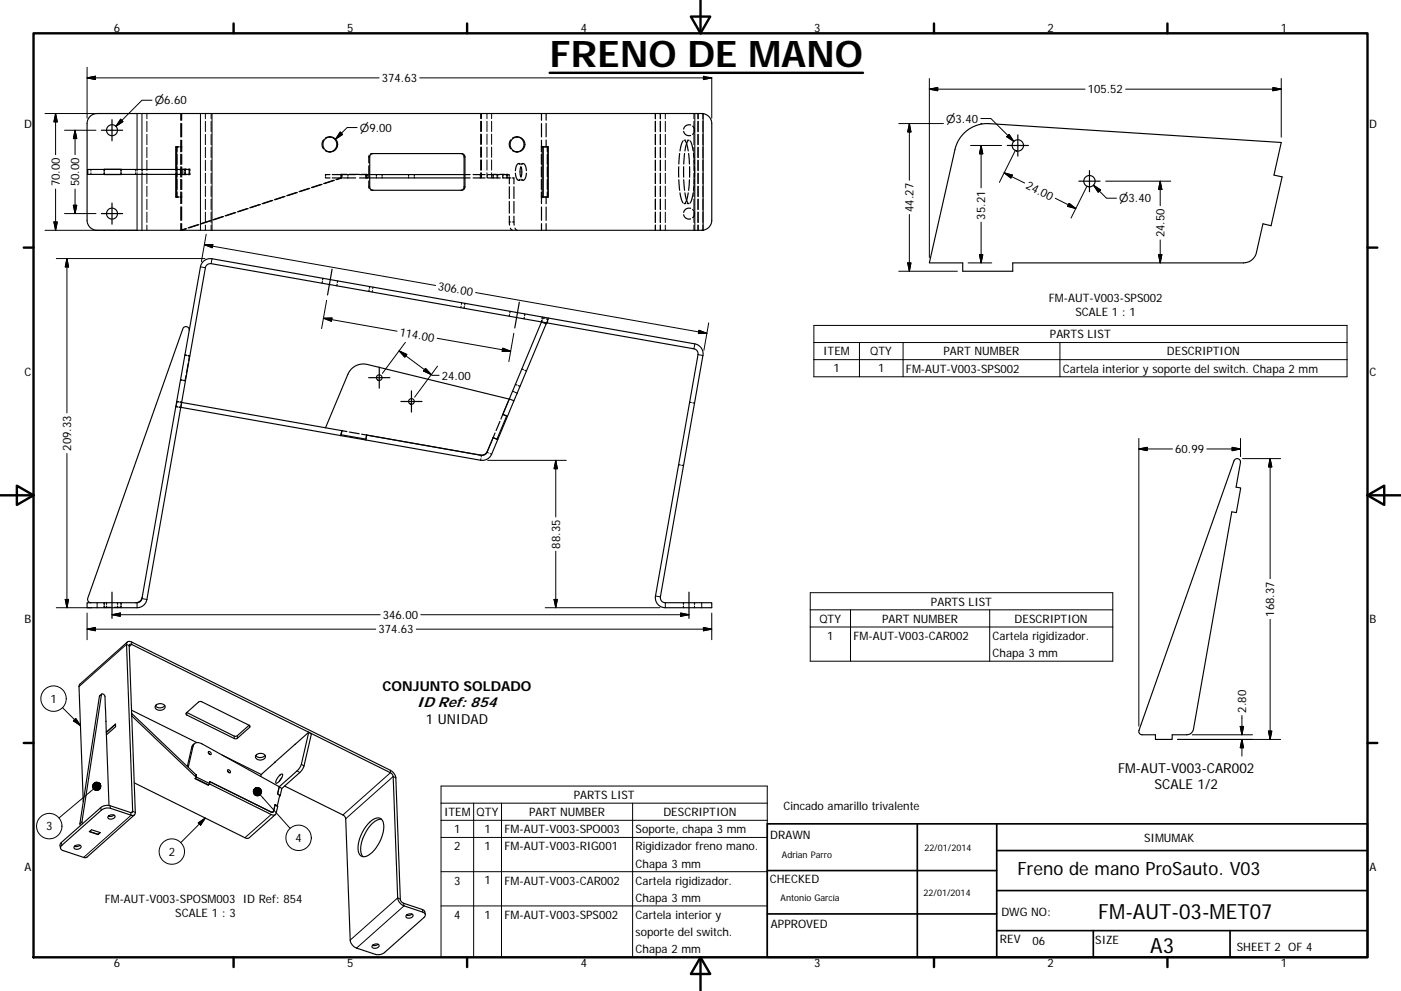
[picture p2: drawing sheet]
<svg xmlns="http://www.w3.org/2000/svg" width="594mm" height="420mm" viewBox="0 0 594 420" stroke-linecap="round" stroke-linejoin="round" font-family="sans-serif">
<g fill="none" stroke="#000" stroke-width=".48">
<path d="M38.2 49.4l1.4-.9 1.6-.4h256.9v49.5h-256.9a4.2 4.2 0 0 1-4.3-4.2v-41l.3-1.6zM139.9 58a3.2 3.2 0 0 1 2.9 3.2 3.2 3.2 0 0 1-2.9 3.2M219.3 58a3.2 3.2 0 0 1 2.9 3.2 3.2 3.2 0 0 1-2.9 3.2M298.1 48.2a4.2 4.2 0 0 1 3.7 4.2v41a4.2 4.2 0 0 1-3.7 4.2M409 56.2a14 14 0 0 1 10.6-3.8l123.7 8-3.1 13.8 3.5 .8-4.7 20.7-3.5-.8-2.7 12.1a5.6 5.6 0 0 1-5.5 4.5h-97.9v3.5h-21.2v-3.5h-14.1l10.8-48.1a14 14 0 0 1 4.1-7.2zM37.1 71.8h43.2v2.1h-43.2zM44.1 73.9h7.3M44.1 71.8h7.3M74.7 73.9v9.6M74.9 71.8v-9.6h-.4v9.6M74.9 73.9v9.6l-.4 .1v-9.7M74.9 62.3l-.2 9.5"/>
<path d="M76.6 73.9h1.8M76.6 71.8h1.8M156.8 75.4h40M156.8 74h40M157.3 65.4l.9-.3 38.2 .2 .8 1.2-.2 13.4-.4 .5-.8 .3-38-.1-.7-.5-.3-.9v-12.7zM195.4 65.1l.9 .3 .5 .8v13l-.5 1.2-.9 .3M229.9 62.3h.5v21.2h-.5M229.9 62.2h2.6v21.4h-2.6zM230.4 62.3h1.9v21.2M231.6 62.2v.1M232.1 62.2v.1M231.6 83.5v.1"/>
<path d="M232.1 83.5v.1M86.3 110.7l2-1h1.6l204.7 36.1a4.2 4.2 0 0 1 3.5 4.9l-18.1 102.3a2.13 2.13 0 0 0 2.1 2.5h19.7v2.2h-19.7a4.2 4.2 0 0 1-4.1-5l18-102.4a2.16 2.16 0 0 0-1.7-2.4l-204.8-36.1a2.12 2.12 0 0 0-2.4 1.7l-24.8 140.7a4.2 4.2 0 0 1-4.2 3.5h-21.2v-2.2h21.2l1.2-.3 .8-1 24.9-141.1 .3-1zM231.6 137.3l-2-.8-12.6 30.3-1 2.3 1.9 .8-2.7 6.6M231.6 137.3l-13.7 32.6M231.7 136.9l-.1 .4M80.2 140.1a1.41 1.41 0 0 0-1-1.6 1.41 1.41 0 0 0-1.7 .9l-40.3 114.3a1.42 1.42 0 0 0 1.4 1.8M76.7 172.7l67.9 12M77 170.6l67.9 12M215.2 176.5l-4.2 9.9M216 169.1l-2.8 6.5 2 .9M138 181.4l9.5-22.7a7.1 7.1 0 0 1 8.2-4.2l60.2 14.7-2.7 6.5 1.6 .7-4.1 9.8M144.6 184.7l10.5 1.8"/>
<path d="M144.9 182.6l-.3 2.1M144.9 182.6l-.2 1.7 10.4 1.9 .3-1.8 49.2 8.7 1.1-.4 .6-.6 2.8-6.6 1.9 .9M155.5 184.5l-.4 2M206.7 191.2a2.84 2.84 0 0 1-3.1 1.8M211 186.4l-2.5 6.2a4.3 4.3 0 0 1-4.7 2.5l-48.7-8.6M523.6 194.9a1.41 1.41 0 0 1 1.7-.3 1.41 1.41 0 0 1 .7 1.5l-1.9 10.4 2 .4-1.9 10.4-1.9-.3-16.2 92.2a2.88 2.88 0 0 1-2.8 2.3h-6.2v2h-7.1v-2h-5.7a1.42 1.42 0 0 1-1.3-1.9zM60.3 253.2a2.83 2.83 0 0 1-2.8 2.3M54 272.2l-20.4 18.3 1.7 49.4M43.1 294.3l-.9 .9-8.3 54 .2 .8M66.2 298.9a2.38 2.38 0 0 1 3.8 .9 2.3 2.3 0 0 1-2.1 1.4 2.3 2.3 0 0 1-2.1-1.5zM69.8 299.1a2.58 2.58 0 0 1-3.9 .2M44.7 300.6l-.2-5.3a.93 .93 0 0 0-.5-.9 .93 .93 0 0 0-1 .1l-8.3 54 .3 .7"/>
<path d="M44.7 300.6h.1M44.7 300.5l.2 5.4M44.9 305.8l1.3 35.7M44.9 305.8v.1M45.1 310.4l3.9-3.4v1.1l-3.9 3.5M49 307.1l-3.9 3.5M55.8 301.1l27.7 13.8M79 302.3l5.2-4.7 .9-.2 20.6 10.1 .3 .6-5.3 4.9-1.2 .2-20.3-10.1-.4-.4zM79.2 302.1l20.3 10.1 1.1-.3 5-4.4M82.5 315.3l-1.2 1.4-1.9 8.3M88.3 319.2l.7 .6M88.4 318.7a.76 .76 0 0 1 .9 .3 .76 .76 0 0 1-.1 1 1.05 1.05 0 0 1-.8-1.3z"/>
<path d="M108.8 320a2.36 2.36 0 0 1 3.8 .9 2.28 2.28 0 0 1-2.2 1.3 2.28 2.28 0 0 1-2.1-1.4zM130.9 310.5l-14.4 12.8M130.9 310.5l1.1 .7-3.3 14.2-1.3 1.9-7.9 7-.7 3M130.9 310.5l-3.5 14.4-1.4 1.9-7.6 6.7M56.9 331.9l47.7 23.5 1.1-.2 11.1-9.9M79.8 325.3l2.1-9.1a2.25 2.25 0 0 1 3.8-.8l32.7 18.2-.7 3 .9 .6-1 4.6M82.8 330l5.5 2.7M83.2 328.5h.1M83.2 328.5v1.1M83.2 328.5l-27.4-26 .1 1 27.3 26.1M83.2 328.5l.1 .9M83.2 328.5v.1"/>
<path d="M83.2 329.6l-.6 .5 5.7 2.8 .6-.5M83.3 329.4l5.6 2.8M83.3 329.4l-.1 .1M88.3 332.7v.2M88.8 331.3l.1 .9M88.8 331.3l26.4 13.1 .7-.2 .8-3.1 1.1 .8-.7 2.9a1.28 1.28 0 0 1-2.1 .5l-26.1-12.9M88.9 332.2l-.6 .5M88.9 331.3v1.1M88.9 331.3l-.1 .1M94.2 320.1l16.6 8.3M96.5 326.9l.6 .7M96.5 326.4a.76 .76 0 0 1 1 .3 .76 .76 0 0 1-.1 1 1.05 1.05 0 0 1-.9-1.3z"/>
<path d="M110.8 328.4l-.2 .8M112.4 320.2a2.58 2.58 0 0 1-3.9 .2M116.5 323.2h.1M116.5 323.2l-5.7 5.2M118.4 333.5l1.1 .8M118.4 333.5l-.7 3.1 1.1 .7M118.4 328.9l1.2-.7a3.3 3.3 0 0 1-1.7 3.5l-.7 .4a1.18 1.18 0 0 1 .2-1.8zM118.8 337.3l-.3 .3M119.5 329.8l-1.1 1.5M120.7 333.3l24.7 12.2 1.1 1.1 2 52a4.3 4.3 0 0 0 2.7 3.4l8 2.6a4.4 4.4 0 0 0 3.9-.8l16.7-14.8a1.22 1.22 0 0 0 .6-1.3 1.22 1.22 0 0 0-1.1-1l-8-2.6a4.4 4.4 0 0 1-2.7-3.4l-1.9-51.5-.6-1.2-110.7-54.9-.5 .2-.1 .4 2.6 70.8a1.17 1.17 0 0 1-.5 1.1 1.17 1.17 0 0 1-1.3 0l-8.7-2.9a4.4 4.4 0 0 0-4 .8l-16.6 14.9a1.21 1.21 0 0 0-.6 1.3 1.21 1.21 0 0 0 1 .9l9.1 3 .9-.1 20.3-18M25.7 359.7l-.3-1.4 .6-1.1 16.7-14.8a4.4 4.4 0 0 1 3.9-.8l8.8 2.9 .5 .1 .3-.4-2.5-71a1.27 1.27 0 0 1 .7-1.3 1.27 1.27 0 0 1 1.4 .3l109.7 54.4a4.4 4.4 0 0 1 2.3 3.2l2 51.7 .6 1 .7 .4 8.3 2.8 .6 .6 .4 1.4M31.7 358.7a1.67 1.67 0 0 1 2.7 .3 1.65 1.65 0 0 1-1.5 1.1 1.65 1.65 0 0 1-1.5-.9z"/>
<path d="M33.9 358.3a2.23 2.23 0 0 1-2.3 .5M37.9 352.6l.9-.8 3.7 1.2-.9 .8zM37.9 352.5l3.7 1.2M41.6 353.7v.1M42.4 353l-.8 .7M46.1 346a1.46 1.46 0 0 1 1.4-.7 1.46 1.46 0 0 1 1.2 1.2 1.85 1.85 0 0 1-3 .1zM46.4 345.7v.4M48.3 345.6a2.39 2.39 0 0 1-2.3 .4M115.9 344.1l-.4 .3M117.6 341.8l-.9-.7-.7 2.9-.6 .3-.8-.2M117.6 341.8h.1M156.5 348.8a4.2 4.2 0 0 1 5.1-1.6 7.4 7.4 0 0 1 .2 8l-.7 1.6a10.4 10.4 0 0 1-6.8 6.4 2.91 2.91 0 0 1-2.5-3.5 16.8 16.8 0 0 1 4.7-10.9z"/>
<path d="M161.8 347.3a9 9 0 0 0-7 6 10.6 10.6 0 0 0-1.2 9.6l.3 .3M172.4 388a1.67 1.67 0 0 1 2.8 .2 1.82 1.82 0 0 1-3.1 .4zM174.7 387.5a2.26 2.26 0 0 1-2.3 .5M158 400.7a1.71 1.71 0 0 1 2.8 .3 1.63 1.63 0 0 1-1.5 1.1 1.63 1.63 0 0 1-1.5-.9zM160.3 400.3l-1.1 .6-1.2-.1"/>
<circle cx="47.5" cy="55.2" r="2.34"/>
<circle cx="140" cy="61.2" r="3.2"/>
<circle cx="219.4" cy="61.2" r="3.2"/>
<circle cx="431.6" cy="61.7" r="2.4"/>
<circle cx="462" cy="76.8" r="2.4"/>
<circle cx="47.5" cy="90.6" r="2.34"/>
<circle cx="160.8" cy="160.1" r="1.2"/>
<circle cx="174.5" cy="170.2" r="1.22"/>
</g>
<g fill="none" stroke="#000" stroke-width=".51">
<path d="M43 55.2h9M47.5 50.7v9M76.7 48.1v2.9M76.7 52.4v5.6M76.7 59.5l-.1 4.8M77 48.1v2.9M77 52.4v5.6M77 59.5v4.8M137.2 59.3a3.2 3.2 0 0 0 0 3.8M139.7 58l-1.8 .6M139.9 58h.2M216.6 59.3a3.2 3.2 0 0 0 0 3.8"/>
<path d="M219.1 58h.1M219.3 58l-2 .6M219.3 58h.1M229.6 48.1v2.9M229.6 52.4v5.6M229.6 59.5v4.8M231.6 48.1v2.8M231.6 52.3v5.7M231.6 59.4v2.8M277.9 48.1v2.3M277.9 51.4v4.4M277.9 57v4.3"/>
<path d="M280 48.1v2.3M280 51.4v4.4M280 57v4.3M289.6 59.8l-.6 1.3-.7 2.9M289.9 55.7a2.29 2.29 0 0 0 3 1.7M290.1 59.5h.7M290.5 59.8l.6 1 .7 3.2M291.5 59.5h.7M291.7 59.8l-.7 1.5-.6 2.7M292.7 59.8l.6 1.3 .6 2.9M292.9 53a2.26 2.26 0 0 0-3 1.7M293.7 53.5a2.31 2.31 0 0 1 0 3.5"/>
<path d="M296 48.1v2.3M296 51.4v4.4M296 57v4.3M297.6 48.1l.2 .1M297.9 48.2h.2M431.6 57.2v9M44.1 71.8v.7M44.1 73.2v.7M44.2 71.8v.7M44.2 73.2v.7M51.3 71.8v.7M51.3 73.2v.7"/>
<path d="M51.4 71.8v.7M51.4 73.2v.7M74.5 71.8v.7M74.5 73.2v.7M74.7 71.8v.7M74.7 73.2v.7M74.9 62.2h.7M74.9 71.8v.7M74.9 73.2v.7M74.9 62.3h.2M75.1 65.5v4.2M75.1 70.8v4.2"/>
<path d="M75.1 76.1v4.2M75.7 62.3h-.6v2.1M76.3 62.2h.7M76.4 62.3h.6M76.6 71.8v.7M76.6 73.2v.7M76.6 65.4v4.3M76.6 70.7v4.3M76.6 76.1v4.3M77 65.4v4.3M77 70.7v4.3M77 76.1v4.3"/>
<path d="M78.4 74h.7M78.4 71.8h.7M78.4 71.8v.7M78.4 73.2v.7M78.5 71.8v.7M78.5 73.2v.7M78.6 71.8v.7M78.6 73.3v.7M79.8 71.8h.7v.7M80.3 71.8h.1M80.3 71.8v.7M80.3 73.2v.7"/>
<path d="M80.5 73.3v.7h-.7M131 79.9l-4.2 1.3M131.4 79.9l-4.2 1.3M136.2 78.2l-4.2 1.3M136.6 78.2l-4.2 1.3M137.9 63.9l1.8 .5M138 75v.4h1.9M139.9 64.4h.2M139.9 74h-1.9v.5M140.9 74h3.8v.5M141.4 76.5l-4.2 1.3M141.8 76.5l-4.2 1.3"/>
<path d="M144.6 74.9v.5l-2.1 .7M144.7 75v.4h-3.8M144.7 73.9l-.1 .5M144.8 73.9h.1M144.9 74.9v.5l-2.1 .7M145 74v.5M145 75v.4M145.6 74h5.2M145.6 75.4h5.2M147 73.9h-2.1v.5M148.1 73.9h4.2M152.5 75.4h3.6"/>
<path d="M153.4 73.9h2.1v.5M155.1 73.9v.6M155.1 74.9v.5M155.4 74v.5M155.4 75v.4M155.5 74.9v.5M156.1 74h-3.6M156.4 76.7l.2 3.3M156.4 70.3v5.1h.4M156.4 74h.4M156.6 65.8l-.2 3.3M157.9 65.1l-.8 .2"/>
<path d="M158 65.1h.2M159.6 74v.5M159.6 75v.4M162 74v.5M162 75v.4M173.3 74v.5M173.3 75v.4M175.7 74v.5M175.7 75v.4M196.8 74h2.5M196.8 75.4h2.5M200.6 74h5.1"/>
<path d="M200.6 75.4h5.1M207 74h5.1M207 75.4h5.1M209.1 74.9v.5M209.1 74v.5M209.1 75v.4M210.5 73.9h-1.4v.5M210.7 74v.5M210.7 75v.4M211 73.9v.5M211 74.9v.5M211.9 73.9h1.3v.5"/>
<path d="M213.2 74v.5M213.2 74.9v.5M213.2 73.9h.7M213.4 74h2.5v.5M213.4 75.4h3.2M214.5 73.9h.7v.5M214.8 74v.5M214.8 75v.4M215.2 74.9v.5M215.9 75.4h.1M215.9 75l.1 2.9M216 79.2v5"/>
<path d="M217.3 75.4h.6v2.5M217.3 63.9l2 .5M217.9 79.2v5M218.6 73.4v.3a2.85 2.85 0 0 0 1.4 2.7l.5-.4M219.1 64.4h.1M219.3 64.4h.1M219.9 69.3h.6M219.9 76.4h.6M220.5 69.8a.83 .83 0 0 0-.9-.4 .83 .83 0 0 0-.6 .9l-.4 2M220.8 70.8l-.3 2.1 .3 2.1M221 70.8l.3 1.5-.3 2.7M221.2 69.3h.7"/>
<path d="M221.2 76.4h.7M221.2 69.8a.82 .82 0 0 1 1-.4 .82 .82 0 0 1 .6 .9l.4 2M223.2 73.4v.3a2.1 2.1 0 0 1-1.6 2.6l-.4-.3M229.6 62.2h.3M229.6 65.4v4.3M229.6 70.7v4.3M229.6 76.1v4.3M229.6 62.3h.3M232.1 62.3v2.1M232.1 65.5v4.2M232.1 70.8v4.2M232.1 76.1v4.2"/>
<path d="M277.9 62.4v4.4M277.9 67.9v4.4M277.9 73.4v4.4M277.9 79v4.3M280 62.4v4.4M280 67.9v4.4M280 73.4v4.4M280 79v4.3M287.8 70.7v4.4M287.8 76.2l.4 4.5M288.2 65.1l-.4 4.5M289.9 70.7v4.4"/>
<path d="M289.9 76.2l.4 4.5M290.3 65.1l-.4 4.5M292 65.1l.3 4.5M292.3 76.2l-.3 4.5M292.4 70.7v4.4M294.1 65.1l.3 4.5M294.4 76.2l-.3 4.5M294.5 70.7v4.4M296 62.4v4.4M296 67.9v4.4M296 73.4v4.4M296 79v4.3"/>
<path d="M427.1 61.7h9M457.5 76.8h9M462 72.3v9M43 90.6h9M47.5 86.1v9M75.1 81.4v2.1h.6l-.8 .1M76.3 83.6h.7M76.6 81.4l.1 4.9M76.7 87.7v5.7M76.7 94.8v2.8l2-.6M77 87.7v5.7M77 94.8v2.8l2.1-.6"/>
<path d="M77 81.4v4.9M84 95.2l-4.2 1.4M84.3 95.2l-4.1 1.4M89.2 93.5l-4.2 1.4M89.6 93.5l-4.2 1.4M94.4 91.8l-4.2 1.4M94.8 91.8l-4.2 1.4M99.6 90.1l-4.1 1.4M100 90.1l-4.2 1.4M104.9 88.4l-4.2 1.4M105.2 88.4l-4.2 1.4M110.1 86.7l-4.2 1.4"/>
<path d="M110.4 86.7l-4.1 1.4M115.3 85l-4.2 1.4M115.7 85l-4.2 1.4M120.5 83.3l-4.1 1.4M120.9 83.3l-4.2 1.4M125.8 81.6l-4.2 1.4M126.1 81.6l-4.1 1.4M157.1 80.5l.8 .2M158 80.7h.2M216 91.6l.1 3.8M216 85.4v5M216.4 96.7l1 .9"/>
<path d="M217.9 91.6l.1 3.8M217.9 85.4v5M218.4 96.7l.9 .9M229.6 81.4v4.9M229.6 87.7v5.7M229.6 94.8v2.8M229.9 83.5l-.3 .1M231.6 83.6v2.8M231.6 87.8v5.6M231.6 94.8v2.8M232.1 81.4v2.1M277.9 84.4v4.4"/>
<path d="M277.9 89.9v4.4M277.9 95.4v2.2M280 84.4v4.4M280 89.9v4.4M280 95.4v2.2M288.3 81.8l.7 2.9 .6 1.3M289.9 91a2.29 2.29 0 0 0 3 1.8M290.1 86.3h.7M290.4 81.8l.6 2.6 .7 1.6M291.5 86.3h.7M291.8 81.8l-.7 3.1-.6 1.1M292.9 88.3a2.29 2.29 0 0 0-3 1.8"/>
<path d="M293.7 88.8a2.29 2.29 0 0 1 0 3.5M293.9 81.8l-.6 2.9-.6 1.3M296 84.4v4.4M296 89.9v4.4M296 95.4v2.2M297.8 97.6h-.2M298.1 97.6h-.2M136.7 119.4l-.1 .7M136.9 118l-.1 .7M140.8 114.1l-1.9 11M143.2 119.1l-.1 .7M142.9 120.5l-.1 .7"/>
<path d="M156.5 122.9l-.1 .7M156.8 121.5l-.2 .7M196.9 130l-.1 .7M197.2 128.6l-.2 .7M216.1 133.4l-.2 .7M216.3 132l-.1 .7M220.2 128.1l-1.9 10.9M222.3 134.5l-.1 .7M222.6 133.1l-.1 .7M229.7 135.8l-.1 .7M229.9 135.9l-.3 .6M229.9 134.4l-.1 .7"/>
<path d="M231 134.9l-.6-.2-.3 .6M231.7 135.2l.6 .3-.2 .5M232 136.4l-.3 .5M232.2 136.2l-.1 .7M232.5 134.8l-.2 .8M78.4 150.5l.7 .1M78.9 159.3l-.4 2.1-.7-.2M79.7 150.8l.6 .1-.3 2.1M79.8 154.1l-.7 4.1M79.8 150.7l.7 .2M160.8 155.6v9M221.3 156.4l.6 .3"/>
<path d="M222.6 157l.6 .3M74.5 172.4l.7 .1M74.8 171.7l-.1 .7 .6 .1M74.9 170.2l.7 .1h-.5l-.1 .7M75.9 172.7l.7 .1M76 172.6l.7 .1M76.3 170.4l.7 .1M76.4 170.5l.6 .1M76.6 161l.6 .1M76.6 161.1l.7 .1M77.9 161.3l.7 .2M156.3 160.1h9"/>
<path d="M170 170.2h8.9M174.5 165.7v9M212 178.6l-1.7 4M213.2 175.7l-.8 2M218.5 163l.7 .3M219.8 163.5l.7 .3M292.4 170.5l.7 .2M293.8 170.8l.7 .1M145 182.6l2.1 .4M148.1 183.2l4.2 .7M153.3 184.1l2.1 .3M209.9 183.6l-.8 1.9"/>
<path d="M287.8 197l.7 .1M289.2 197.3l.6 .1M44.1 255.5v.7M44.1 257v.7M44.2 256.9v.6h2.8M44.2 255.5v.7M45.2 255.5v.7M45.2 257v.7M47.5 251.1v11.1M49.8 255.5v.7M49.8 257v.7M51.3 255.5v.7"/>
<path d="M51.3 256.9v.6h-2.8M51.4 255.5v.7M51.4 257v.7M289.8 255.5v.7M289.8 257v.7M292.2 251.1v11.1M294.5 255.5v.7M294.5 257v.7"/>
</g>
<g fill="none" stroke="#000" stroke-width=".42">
<path d="M36.9 33l3.6-.7v1.4zM36.9 33h123.9M36.9 28.5v21.6M178 33h123.8M298.3 32.9v.8l3.5-.7M301.2 32.9l.6 .1M301.8 32.9v17.2M394.1 37.8l3.5-.7v1.4zM394.1 37.8h66M394.1 33.3v75.9M477.3 37.8h66M539.8 37.1l3.5 .7-3.5 .7z"/>
<path d="M543.3 33.3v24.8M19.1 48.1h38.8M23.6 48.1v17.5M23.6 48.1l.7 3.6h-1.4zM27.4 55.2h13.3M31.8 55.2v10.4M31.8 55.2l.7 3.6h-1.4zM51.2 50.5l.9 1.1-3 2zM58.1 48.1v24.4M60.2 48.1v24.4M62.3 48.1v2.3M62.3 51.4v4.4"/>
<path d="M62.3 57v4.3M64.5 42.5h-4.3l-11.1 11.1M85 48.1v49.5M87.1 48.1v2.3M87.1 51.4v4.4M87.1 57v4.3M89.5 48.1v2.3M89.5 51.4v4.4M89.5 57v4.3M89.9 48.1v49.5M144.3 56l1 1-3 2zM151.4 54.1h-4.2l-4.9 4.9"/>
<path d="M203.8 48.1v2.2M203.8 51.4v4.4M203.8 56.9v4.3M204.2 48.1v2.2M204.2 51.4v4.4M204.2 56.9v4.3M206.5 48.1v2.2M206.5 51.4v4.4M206.5 56.9v4.3M208.5 48.1v2.2M208.5 51.4v4.4M208.5 56.9v4.3"/>
<path d="M278 48.1v2.3M278 51.4v4.4M278 57v4.3M280 48.1v2.3M280 51.4v4.4M280 57v4.3M282.1 48.1v2.3M282.1 51.4v4.4M282.1 57v4.3M294.3 48.1v2.3M294.3 51.4v4.4M294.3 57v4.3"/>
<path d="M294.6 48.1v49.5M296 48.1v2.3M296 51.4v4.4M296 57v4.3M298.1 48.1v2.3M298.1 51.4v4.4M298.1 57v4.3M381.1 52.4h18.9M385.6 52.4l.7 3.5h-1.4zM385.6 52.4v24M415.9 52.4h.6M415.9 50.2h4.3l9.7 9.8"/>
<path d="M427.9 57l2 3-3-2zM37.2 71.8v2.1M38.6 71.8v.7M38.6 73.2v.7M57.5 71.8v.7M57.5 73.2v.7M58.1 73.2v24.4M60.2 73.2v24.4M60.3 71.8v.7M60.3 73.2v.7M62.3 62.4v4.4M62.3 67.9v4.4"/>
<path d="M62.3 73.4v4.4M62.3 79v4.3M77.5 71.8v2.1M80.2 71.8v.7M80.2 73.2v.7M87.1 62.4v4.4M87.1 67.9v4.4M87.1 73.4v4.4M87.1 79v4.3M89.5 62.4v4.4M89.5 67.9v4.4M89.5 73.4v4.4"/>
<path d="M89.5 79v4.3M147.5 74v.5M147.5 75v.4M155.7 74v.5M155.7 75v.4M156.4 66.5h.1M156.4 79.2h.1M156.6 66.5h.2M156.6 79.2h.2M196.8 79.2h.4M196.8 66.5h.4M203.6 74v.5"/>
<path d="M203.6 75v.4M203.8 62.3v4.4M203.8 67.8v4.4M203.8 73.3v2.1M204.2 62.3v4.4M204.2 67.8v4.4M204.2 73.3v2.1M206.5 62.3v4.4M206.5 67.8v4.4M206.5 73.3v2.1M206.7 74v.5M206.7 75v.4"/>
<path d="M208.5 62.3v4.4M208.5 67.8v4.4M208.5 73.3v2.1M278 62.4v4.4M278 67.9v4.4M278 73.4v4.4M278 79v4.3M280 62.4v4.4M280 67.9v4.4M280 73.4v4.4M280 79v4.3M282.1 62.4v4.4"/>
<path d="M282.1 67.9v4.4M282.1 73.4v4.4M282.1 79v4.3M294.3 62.4v4.4M294.3 67.9v4.4M294.3 73.4v4.4M294.3 79v4.3M296 62.4v4.4M296 67.9v4.4M296 73.4v4.4M296 79v4.3M298.1 62.4v4.4"/>
<path d="M298.1 67.9v4.4M298.1 73.4v4.4M298.1 79v4.3M411.5 61.7h13.2M416 61.7v18M416 61.7l.7 3.5h-1.4zM425.8 73.3l3.5 .9-.7 1.3zM425.8 73.3l8.7 4.3M430.6 63.7l-6.8 13.6M461 78.8l-6.8 13.6M463.7 78.5l3 2-1 1zM463.7 78.5l5.5 5.5h4.2"/>
<path d="M468.9 76.8h27.6M492 76.8l.7 3.5h-1.4zM492 76.8v10.4M19.1 97.6h38.8M22.9 94.1h1.4l-.7 3.5zM23.6 80.2v17.4M27.4 90.6h13.3M31.1 87h1.4l-.7 3.6zM31.8 80.2v10.4M62.3 84.4v4.4M62.3 89.9v4.4M62.3 95.4v2.2"/>
<path d="M87.1 84.4v4.4M87.1 89.9v4.4M87.1 95.4v2.2M87.4 99.3l-2 11.6M89.5 84.4v4.4M89.5 89.9v4.4M89.5 95.4v2.2M216 94.1h.6M217.3 94.1h.6M278 84.4v4.4M278 89.9v4.4M278 95.4v2.2"/>
<path d="M280 84.4v4.4M280 89.9v4.4M280 95.4v2.2M282.1 84.4v4.4M282.1 89.9v4.4M282.1 95.4v2.2M294.3 84.4v4.4M294.3 89.9v4.4M294.3 95.4v2.2M296 84.4v4.4M296 89.9v4.4M296 95.4v2.2"/>
<path d="M298.1 84.4v4.4M298.1 89.9v4.4M298.1 95.4v2.2M385.6 91v24M416 94.2v17.3M447.5 84.1l8.7 4.3M453.3 86.2l2.9 2.2-3.5-.9zM23.9 109.6h63M28.4 109.6l.7 3.6h-1.4zM28.4 109.6v65.4M85 113.1l2.1 .4M86.7 103.7l98 17.3"/>
<path d="M86.7 103.7h3.5l-.2 1.4zM89.9 109.7l-.4 2.1M381.1 115h24.9M384.9 111.5h1.4l-.7 3.5zM410.5 111.5h10M415.3 107.9h1.4l-.7 3.6zM491.3 107.9h1.4l-.7 3.6zM492 101.7v9.8M137.2 134.9l3.6-.1-.3 1.4zM137.2 134.9l31.2 5.5M138.5 127.3l-2.1 12M157.9 123.1l-.1 .7"/>
<path d="M158.2 121.8l-.2 .6M195.5 129.8l-.1 .7M195.8 128.4l-.2 .7M201.7 124l98.1 17.3M300.5 136.9l-2 11.6M345.1 138h226.1v21.7h-226.1zM169.2 148.8l3.3 1.5-.8 1.1zM169.2 148.8l14.1 10.3h2.9M171.9 145.1l-9.7 13.2M180.4 156.2l2.5 2.6-3.3-1.5zM185.3 143.4l31.2 5.5M185.5 155.2l-9.7 13.2"/>
<path d="M213.2 147.6l3.3 1.3-3.5 .1zM217.9 141.3l-2.1 12M294.6 145.8l-.3 2.1M296 150.3l2.1 .4M296.4 140l3.4 1.3-3.7 .1zM345.1 145.2h226.1M345.1 152.5h226.1M364.4 145.2v14.5M382.9 145.2v14.5M449.4 145.2v14.5M217.4 165.8l1.9 .9M28.4 192.3v65.4"/>
<path d="M203.9 194.4l-.1 .7M204.2 193l-.2 .7M206.5 191.8l.6 .2M206.8 195.2h33.3M207.8 192.3l.7 .3M235.7 195.2l.6 3.5h-1.4zM235.7 195.2v24M482.9 190.4l3.5-.7v1.4zM482.9 190.4h14.3M482.9 185.9v121.9M522.5 189.7l3.5 .7-3.5 .7zM526 185.9v7.7"/>
<path d="M526 190.4h-14.3M526.9 194.4h16.1M538.6 194.4l.7 3.6h-1.4zM538.6 194.4v50.9M235.7 233.7v24M23.9 257.7h15M27.7 254.1h1.4l-.7 3.6zM36.9 259.9v11.3M41.2 255.5v2.2M58.1 255.5v2.2M60.2 253.8l2.1 .4M231.2 257.7h48.7"/>
<path d="M234.9 254.1h1.4l-.6 3.6zM278 252.7l2 .3M282.1 255.5v2.2M288.6 259.9l3.6 .7-3.6 .7zM297.6 255.5v2.2M301.8 259.9v11.3M343.6 251.3h128.3v29h-128.3zM343.6 258.6h128.3M360.7 258.6v21.7M419.7 258.6v21.7M36.9 266.7l3.6-.7v1.4zM36.9 266.7h122.4"/>
<path d="M47.5 260.6l3.5-.7v1.4zM47.5 260.6h113.7M54.8 273.7l-1.1-.5-20.2 17.9M55.8 272.2l.1 1-1.1 1M176.5 266.7h125.3M292.2 260.6h-113.8M298.3 266l3.5 .7-3.5 .7zM343.6 265.8h128.3M538.6 262.6v50.9M43 294.5l-.8 .7M26.5 300l7.6 7.6M32.1 304.6l2 3-3-2z"/>
<path d="M79.2 302.2v.9M81.9 316.2l-.6 .5M99.3 312.1v1M100.6 311.9l.1 1.1M105.8 307.6v.8M499.3 313.5h43.7M505.5 311.5h25.6M525.9 308h1.4l-.7 3.5zM526.6 313.5l.7 3.5h-1.4zM526.6 303.3v8.2M526.6 313.5v7.1M537.9 310h1.4l-.7 3.5z"/>
<path d="M39.7 334.5l-14.7 12.3M110.3 337l12.7 14.2M126 326.8l1.1 .8M127.8 324l1.1 .8M165.5 326.6l.1 1-20.2 17.9M167.8 329.8l-1.1-.6-20.1 17.9M187 333.3h138.3v72.6h-138.3zM26 357.2l.3 1.2M34.7 348.5l-.8 .8M42.7 342.4l.2 1.1M46.6 341.6l.3 1.1M55.4 344.5l.2 1.1-20.1 17.9"/>
<path d="M57.4 344.5l-1.1-.6-.7 .7M84 348.9l3.1-2-2 2.9zM87.1 346.9l-10.4 10.4M115 345.3l-11.1 9.9M116 344l-.5 .4M187 340.5h138.3M187 347.8h138.3M187 355h138.3M200.8 340.5v65.4M212.7 340.5v65.4M268.3 340.5v65.4M187 369.6h138.3"/>
<path d="M169.7 381.3l-1.1-.6-20.1 17.9M171.1 382.9l.2 1.2-20.1 17.9M179.1 385.6l.2 1.1M187 384.1h138.3"/>
<circle cx="22.7" cy="296.2" r="5.4"/>
<circle cx="20.9" cy="350.3" r="5.4"/>
<circle cx="126.6" cy="355.2" r="5.4"/>
<circle cx="72.9" cy="361" r="5.4"/>
</g>
<g fill="#000">
<circle cx="144.9" cy="182.6" r=".24"/>
<circle cx="83.2" cy="328.5" r=".24"/>
</g>
<g fill="none" stroke="#000" stroke-width="1">
<path d="M297 0v14.1M14.2 14.1h565.7v391.8h-565.7zM99.1 9.9v4.2M198.1 9.9v4.2M293 7h8.2l-4.2 7.1zM396 9.9v4.2M495 9.9v4.2M233.1 30.9h132.8M10.1 105h4.1M579.9 105h4.1M.1 210h14.1M7.1 205.9l7.1 4.1-7.1 4.1z"/>
<path d="M579.9 210l7.1-4.1v8.2zM579.9 210h14.1M10.1 315h4.1M579.9 315h4.1M99.1 405.9v4.1M198.1 405.9v4.1M297 405.9l4.2 7h-8.2zM297 405.9v14.1M396 405.9v4.1M495 405.9v4.1"/>
</g>
<path d="M325.3 349.3h254.6v56.6h-254.6zM389 349.3v56.6M422.6 349.3v56.6M325.3 369.1h97.3M422.6 377.6h157.3M422.6 360.6h157.3M325.3 387.5h97.3M422.6 394.6h157.3M463.6 394.6v11.3M521.6 394.6v11.3" fill="none" stroke="#000" stroke-width=".71"/>
<g fill="#000" stroke="#000" stroke-width=".42">
<path d="M36.9 33l3.6-.7v1.4zM298.3 32.3l3.5 .7-3.5 .7zM394.1 37.8l3.5-.7v1.4zM539.8 37.1l3.5 .7-3.5 .7zM23.6 48.1l.7 3.6h-1.4zM31.8 55.2l.7 3.6h-1.4zM51.2 50.5l.9 1.1-3 2zM144.3 56l1 1-3 2zM385.6 52.4l.7 3.5h-1.4zM427.9 57l2 3-3-2zM416 61.7l.7 3.5h-1.4zM425.8 73.3l3.5 .9-.7 1.3z"/>
<path d="M22.9 94.1h1.4l-.7 3.5zM31.1 87h1.4l-.7 3.6zM453.3 86.2l2.9 2.2-3.5-.9zM463.7 78.5l3 2-1 1zM492 76.8l.7 3.5h-1.4zM28.4 109.6l.7 3.6h-1.4zM86.7 103.7h3.5l-.2 1.4zM384.9 111.5h1.4l-.7 3.5zM415.3 107.9h1.4l-.7 3.6zM491.3 107.9h1.4l-.7 3.6zM137.2 134.9l3.6-.1-.3 1.4zM169.2 148.8l3.3 1.5-.8 1.1z"/>
<path d="M180.4 156.2l2.5 2.6-3.3-1.5zM213.2 147.6l3.3 1.3-3.5 .1zM296.4 140l3.4 1.3-3.7 .1zM235.7 195.2l.6 3.5h-1.4zM482.9 190.4l3.5-.7v1.4zM522.5 189.7l3.5 .7-3.5 .7zM538.6 194.4l.7 3.6h-1.4zM27.7 254.1h1.4l-.7 3.6zM47.5 260.6l3.5-.7v1.4zM234.9 254.1h1.4l-.6 3.6zM36.9 266.7l3.6-.7v1.4zM288.6 259.9l3.6 .7-3.6 .7z"/>
<path d="M298.3 266l3.5 .7-3.5 .7zM32.1 304.6l2 3-3-2zM525.9 308h1.4l-.7 3.5zM526.6 313.5l.7 3.5h-1.4zM537.9 310h1.4l-.7 3.5zM41.7 331.8l.6 .5zM41.4 331.7l.9 .6zM41 331.6l1.3 .7zM40.6 331.7l1.7 .6zM40.3 331.8l2 .5zM39.9 332l.4-.2 2 .5zM39.7 332.3l.2-.3 2.4 .3z"/>
<path d="M39.7 332.3h2.6l-2.9 .2zM39.4 332.5l2.9-.2-3 .6zM39.3 332.9l3-.6-3.1 1zM39.2 333.3l3.1-1-3.1 1.4zM39.2 333.7l3.1-1.4-3 1.7zM39.3 334l3-1.7-2.8 2.1zM39.5 334.4l2.8-2.1-2.5 2.4zM39.8 334.7l2.5-2.4-2.2 2.6zM42.3 332.3l-1.9 2.8-.3-.2zM42.3 332.3l-1.5 2.9-.4-.1zM42.3 332.3l-1.1 2.9h-.4zM42.3 332.3l-.8 2.8-.3 .1z"/>
<path d="M42.3 332.3l-.4 2.6-.4 .2zM42.3 332.3l-.1 2.4-.3 .2zM42.3 332.3l.2 2.1-.3 .3zM42.3 332.3l.2 2.1zM42.3 332.3l.3 1.8zM42.3 332.3l.4 1.4zM42.3 332.3l.4 1zM42.3 332.3l.4 .6zM42.3 332.3l.2 .3zM108 334.3l-.5 .7zM108 334.3l-.6 1zM108 334.3l-.6 1.4z"/>
<path d="M108 334.3l-.5 1.8zM108 334.3l-.4 2.1zM108 334.3l-.2 2.5-.2-.4zM108 334.3v2.8l-.2-.3zM108 334.3l.4 2.9-.4-.1zM108 334.3l.7 3.1-.3-.2zM108 334.3l1.1 3.1h-.4zM108 334.3l1.5 3.1h-.4zM108 334.3l1.8 3-.3 .1zM108 334.3l2.2 2.8-.4 .2zM108 334.3l2.5 2.5-.3 .3zM108 334.3l2.7 2.3-.2 .2z"/>
<path d="M108 334.3l2.8 1.9-.1 .4zM108 334.3l2.9 1.5-.1 .4zM108 334.3l2.9 1.1v.4zM108 334.3l2.8 .8 .1 .3zM108 334.3l2.7 .4 .1 .4zM108 334.3l2.4 .1 .3 .3zM108 334.3l2.1-.1 .3 .2zM108 334.3l2.1-.1zM108 334.3l1.8-.3zM108 334.3l1.4-.4zM108 334.3l1-.4zM108 334.3l.7-.3z"/>
<path d="M108 334.3l.3-.2zM84 348.9l3.1-2-2 2.9z"/>
</g>
<text font-size="15.6" x="233.1" y="28.4">FRENO DE MANO</text>
<g font-size="8.9">
<text x="465.7" y="389.5">FM-AUT-03-MET07</text>
<text x="487.8" y="403.9">A3</text>
</g>
<text font-size="7.8" x="431.4" y="371">Freno de mano ProSauto. V03</text>
<text font-size="6.2" x="176.7" y="299.8">ID Ref: 854</text>
<g font-size="5.8">
<text x="162.2" y="292.8">CONJUNTO SOLDADO</text>
<text x="180.6" y="306.8">1 UNIDAD</text>
<text x="474.1" y="327.5">FM-AUT-V003-CAR002</text>
<text x="489.6" y="334.5">SCALE 1/2</text>
</g>
<g font-size="4.9">
<text x="48.2" y="13.6">6</text>
<text x="147.2" y="13.6">5</text>
<text x="246.2" y="13.6">4</text>
<text x="345.2" y="13.6">3</text>
<text x="444.2" y="13.6">2</text>
<text x="543.2" y="13.6">1</text>
<text x="161.9" y="34.8">374.63</text>
<text x="461.2" y="39.6">105.52</text>
<text x="10.2" y="54.3">D</text>
<text x="580.6" y="54.3">D</text>
<text x="25.4" y="79.1" transform="rotate(-90 25.4 79.1)">70.00</text>
<text x="33.6" y="79.1" transform="rotate(-90 33.6 79.1)">50.00</text>
<text x="434.7" y="79.7" transform="rotate(26 434.7 79.7)">24.00</text>
<text x="387.4" y="89.9" transform="rotate(-90 387.4 89.9)">44.27</text>
<text x="417.8" y="93.1" transform="rotate(-90 417.8 93.1)">35.21</text>
<text x="493.7" y="100.6" transform="rotate(-90 493.7 100.6)">24.50</text>
<text x="185.5" y="123" transform="rotate(10 185.5 123)">306.00</text>
<text x="444.7" y="127.9">FM-AUT-V003-SPS002</text>
<text x="456" y="133.8">SCALE 1 : 1</text>
<text x="169.2" y="142.4" transform="rotate(10 169.2 142.4)">114.00</text>
<text x="445.2" y="143.4">PARTS LIST</text>
<text x="349.1" y="150.7">ITEM</text>
<text x="369" y="150.7">QTY</text>
<text x="400" y="150.7">PART NUMBER</text>
<text x="494.8" y="150.7">DESCRIPTION</text>
<text x="10.4" y="159.3">C</text>
<text x="187.4" y="161">24.00</text>
<text x="353.4" y="157.9">1</text>
<text x="372.3" y="157.9">1</text>
<text x="384.2" y="157.9">FM-AUT-V003-SPS002</text>
<text x="450.7" y="158">Cartela interior y soporte del switch. Chapa 2 mm</text>
<text x="580.7" y="159.3">C</text>
<text x="30.2" y="191.1" transform="rotate(-90 30.2 191.1)">209.33</text>
<text x="498.3" y="192.2">60.99</text>
<text x="237.5" y="232.6" transform="rotate(-90 237.5 232.6)">88.35</text>
<text x="394.8" y="256.8">PARTS LIST</text>
<text x="162.4" y="262.4">346.00</text>
<text x="374" y="264">PART NUMBER</text>
<text x="540.4" y="261.5" transform="rotate(-90 540.4 261.5)">168.37</text>
<text x="10.4" y="264.3">B</text>
<text x="160.5" y="268.5">374.63</text>
<text x="347.4" y="264">QTY</text>
<text x="430.2" y="264">DESCRIPTION</text>
<text x="580.8" y="264.3">B</text>
<text x="350.7" y="271.2">1</text>
<text x="361.9" y="271.3">FM-AUT-V003-CAR002</text>
<text x="420.9" y="271.3">Cartela rigidizador.</text>
<text x="420.9" y="278.6">Chapa 3 mm</text>
<text x="21.4" y="298">1</text>
<text x="528.4" y="302.2" transform="rotate(-90 528.4 302.2)">2.80</text>
<text x="243.3" y="338.7">PARTS LIST</text>
<text x="188.3" y="345.9">ITEM</text>
<text x="202.1" y="346">QTY</text>
<text x="224.3" y="345.9">PART NUMBER</text>
<text x="281.3" y="346">DESCRIPTION</text>
<text x="332.2" y="343.4">Cincado amarillo trivalente</text>
<text x="19.6" y="352.1">3</text>
<text x="192.6" y="353.2">1</text>
<text x="205.4" y="353.2">1</text>
<text x="213.9" y="353.2">FM-AUT-V003-SPO003</text>
<text x="269.5" y="353.3">Soporte, chapa 3 mm</text>
<text x="125.3" y="357">4</text>
<text x="326.6" y="355.6">DRAWN</text>
<text x="485.2" y="356.8">SIMUMAK</text>
<text x="71.5" y="362.9">2</text>
<text x="192.6" y="360.5">2</text>
<text x="205.4" y="360.5">1</text>
<text x="213.9" y="360.5">FM-AUT-V003-RIG001</text>
<text x="269.5" y="360.6">Rigidizador freno mano.</text>
<text x="10.4" y="369.3">A</text>
<text x="269.5" y="367.8">Chapa 3 mm</text>
<text x="580.7" y="369.3">A</text>
<text x="192.6" y="375">3</text>
<text x="205.4" y="375">1</text>
<text x="213.9" y="375">FM-AUT-V003-CAR002</text>
<text x="269.5" y="375.1">Cartela rigidizador.</text>
<text x="326.4" y="374.2">CHECKED</text>
<text x="44.4" y="382.8">FM-AUT-V003-SPOSM003 ID Ref: 854</text>
<text x="269.5" y="382.3">Chapa 3 mm</text>
<text x="74.3" y="388.7">SCALE 1 : 3</text>
<text x="192.6" y="389.5">4</text>
<text x="205.4" y="389.5">1</text>
<text x="213.9" y="389.5">FM-AUT-V003-SPS002</text>
<text x="269.5" y="389.6">Cartela interior y</text>
<text x="424.6" y="388.2">DWG NO:</text>
<text x="326.9" y="393.5">APPROVED</text>
<text x="269.5" y="396.9">soporte del switch.</text>
<text x="424" y="399.7">REV</text>
<text x="437.8" y="400.7">06</text>
<text x="464.4" y="400.3">SIZE</text>
<text x="269.5" y="404.1">Chapa 2 mm</text>
<text x="524.4" y="403.1">SHEET 2 OF 4</text>
<text x="48.2" y="410">6</text>
<text x="147.2" y="410">5</text>
<text x="246.2" y="410">4</text>
<text x="345.2" y="410">3</text>
<text x="444.2" y="410">2</text>
<text x="543.2" y="410">1</text>
</g>
<g font-size="4.7">
<text x="65.6" y="44.3">⌀6.60</text>
<text x="401.2" y="52">⌀3.40</text>
<text x="152.6" y="55.8">⌀9.00</text>
<text x="474.5" y="85.7">⌀3.40</text>
</g>
<g font-size="3.9">
<text x="331.5" y="363.6">Adrian Parro</text>
<text x="392" y="361">22/01/2014</text>
<text x="331" y="382.2">Antonio García</text>
<text x="391.6" y="380">22/01/2014</text>
</g>
</svg>
